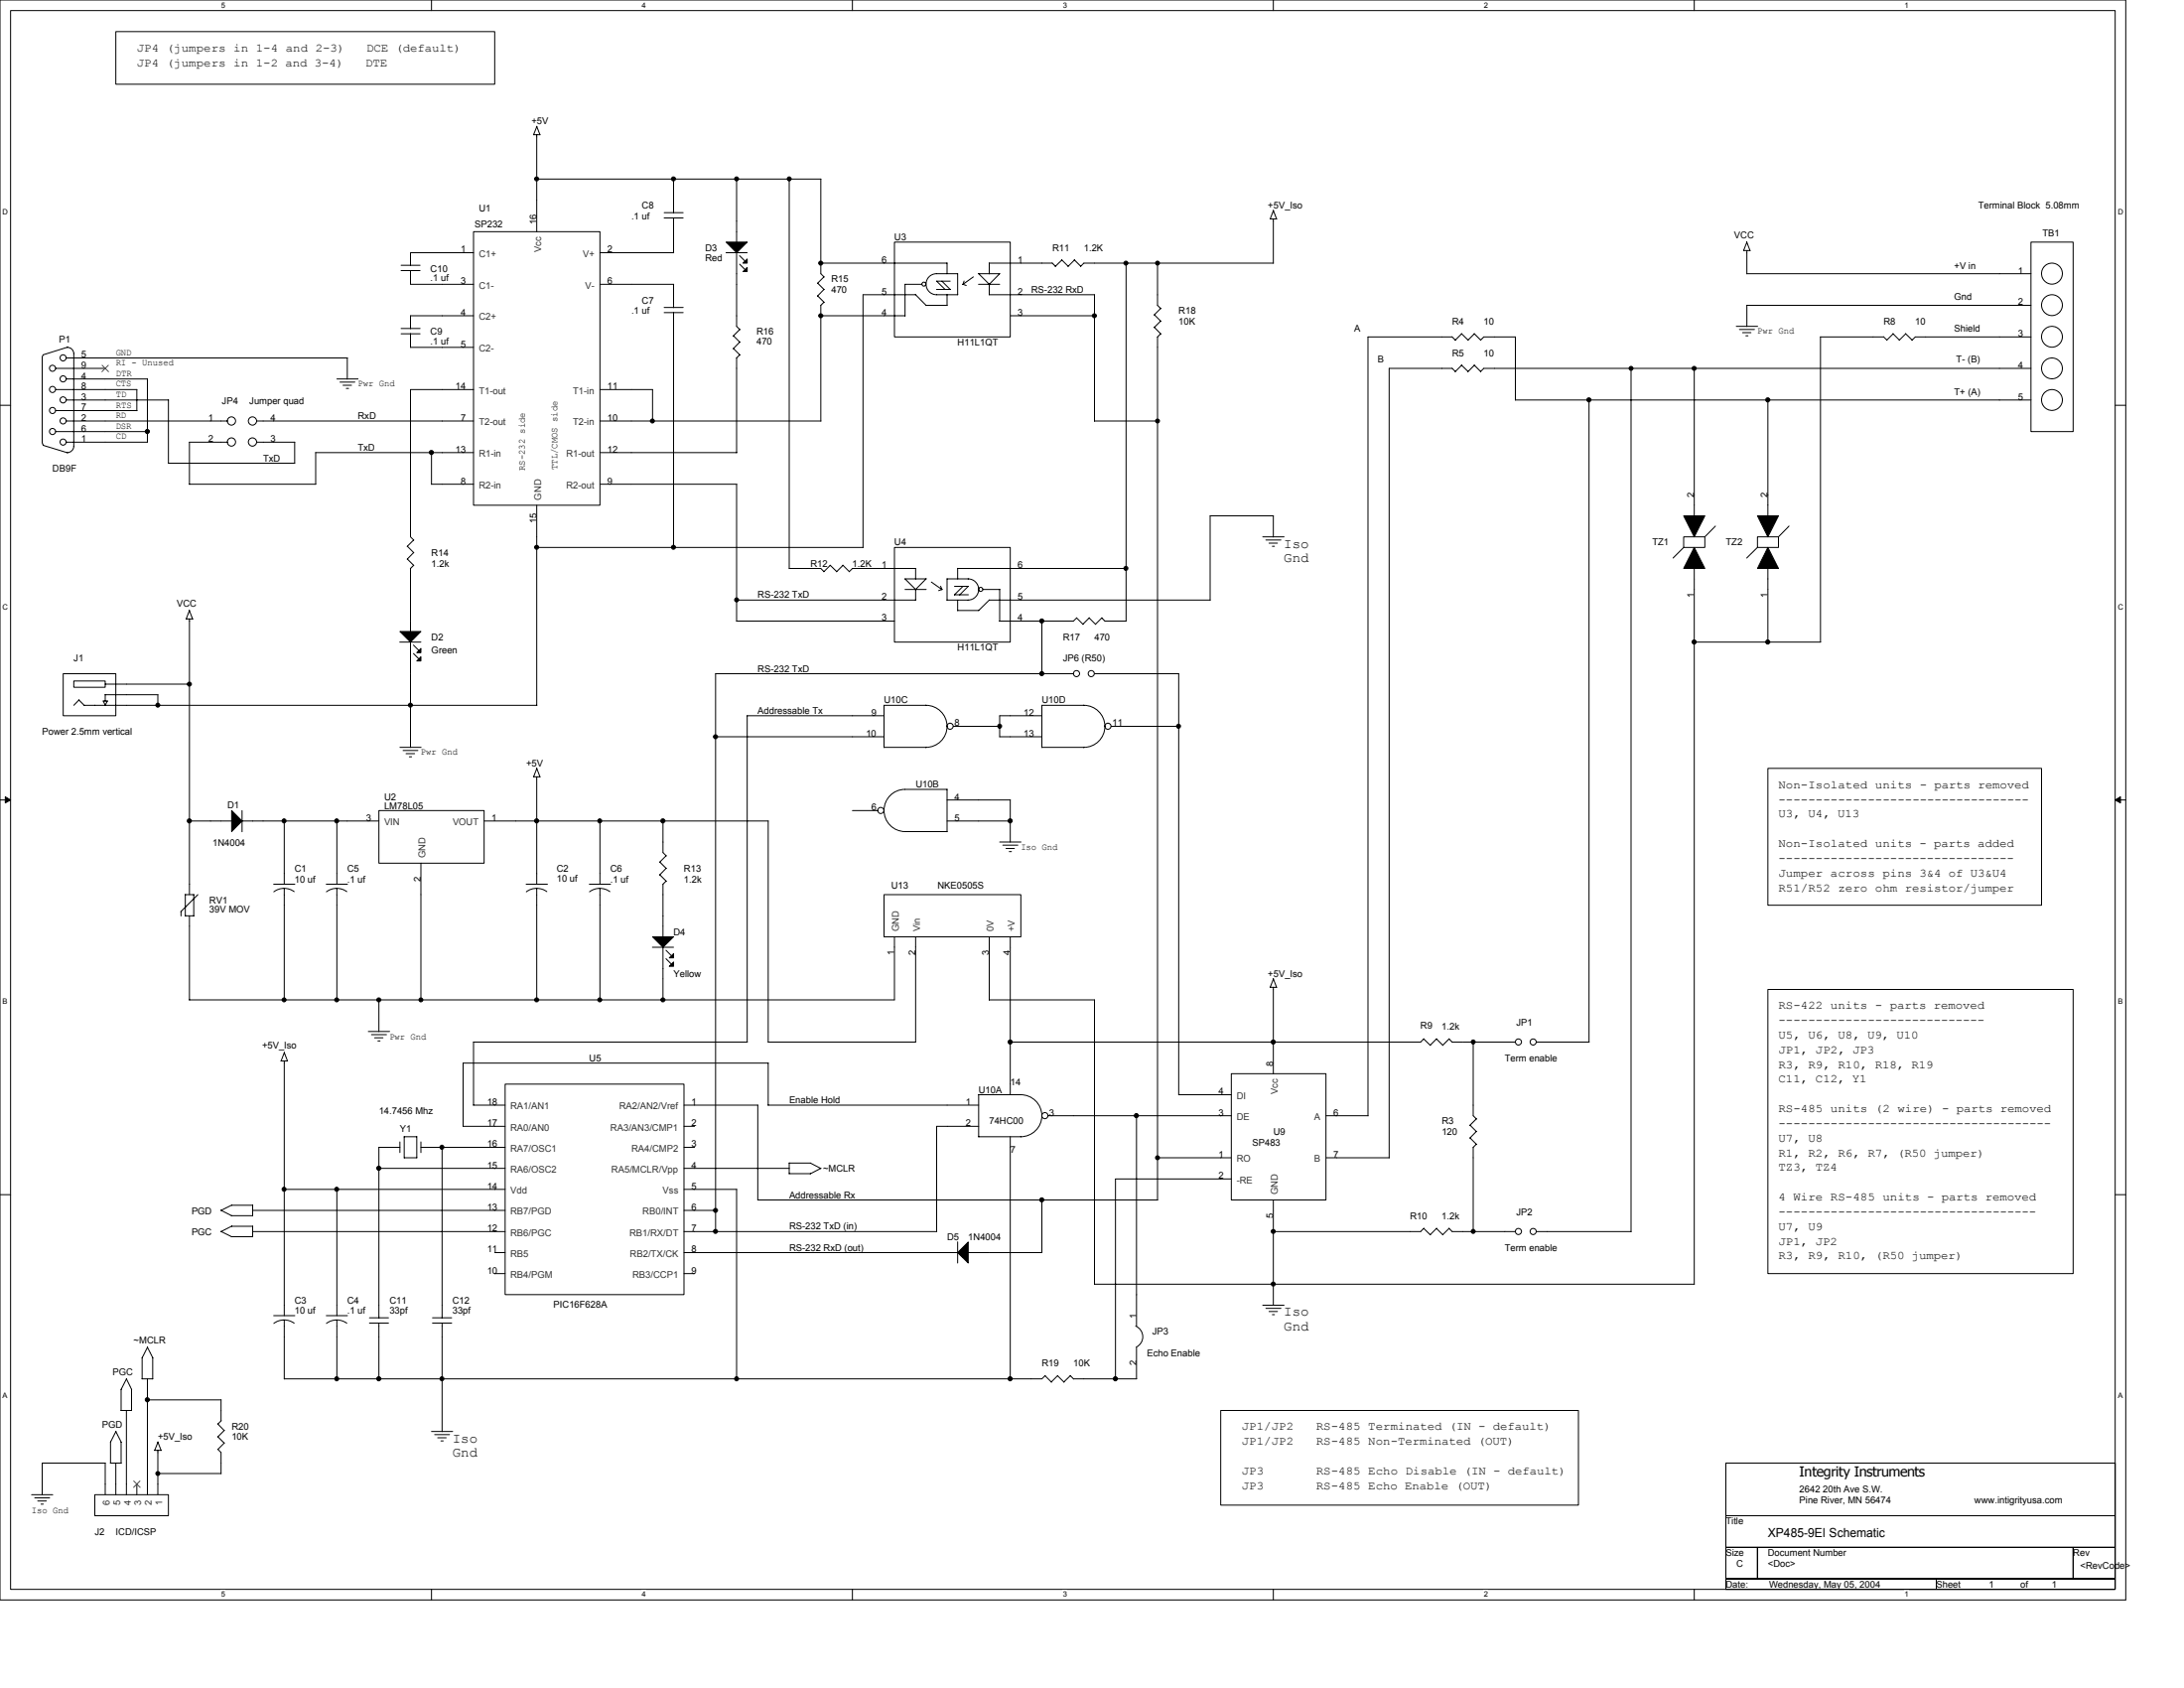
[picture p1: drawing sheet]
<svg xmlns="http://www.w3.org/2000/svg" width="279mm" height="216mm" viewBox="0 0 279 216" stroke-linecap="round" stroke-linejoin="round" font-family="sans-serif">
<path d="M0 0h271.9v204.6h-271.9zM1.4 1.4h269.2v201.9h-269.2z" fill="none" stroke="#000" stroke-width=".13"/>
<g fill="#fff">
<path d="M28.3 .1h.5v1.1h-.5z"/>
<path d="M28.3 203.4h.5v1.1h-.5z"/>
</g>
<path d="M55.2 0v1.4M55.2 203.3v1.3" fill="none" stroke="#000" stroke-width=".13"/>
<g fill="#fff">
<path d="M82.1 .1h.6v1.1h-.6z"/>
<path d="M82.1 203.4h.6v1.1h-.6z"/>
</g>
<path d="M109.1 0v1.4M109.1 203.3v1.3" fill="none" stroke="#000" stroke-width=".13"/>
<g fill="#fff">
<path d="M136 .1h.5v1.1h-.5z"/>
<path d="M136 203.4h.5v1.1h-.5z"/>
</g>
<path d="M162.9 0v1.4M162.9 203.3v1.3" fill="none" stroke="#000" stroke-width=".13"/>
<g fill="#fff">
<path d="M189.8 .1h.6v1.1h-.6z"/>
<path d="M189.8 203.4h.6v1.1h-.6z"/>
</g>
<path d="M216.7 0v1.4M216.7 203.3v1.3" fill="none" stroke="#000" stroke-width=".13"/>
<g fill="#fff">
<path d="M243.7 .1h.5v1.1h-.5z"/>
<path d="M243.7 203.4h.5v1.1h-.5z"/>
<path d="M.3 26.6h.7v1h-.7z"/>
<path d="M270.9 26.6h.7v1h-.7z"/>
<path d="M.3 77.1h.7v1h-.7z"/>
<path d="M270.9 77.1h.7v1h-.7z"/>
</g>
<path d="M0 51.8h1.4M270.6 51.8h1.3" fill="none" stroke="#000" stroke-width=".13"/>
<g fill="#fff">
<path d="M.3 127.6h.7v1h-.7z"/>
<path d="M270.9 127.6h.7v1h-.7z"/>
</g>
<path d="M0 102.3h1.4M270.6 102.3h1.3" fill="none" stroke="#000" stroke-width=".13"/>
<path d="M.7 101.9l.7 .4-.7 .4zM270.6 102.3l.7-.4v.8z" fill="#000" stroke="#000" stroke-width=".13"/>
<g fill="#fff">
<path d="M.3 178h.7v1.1h-.7z"/>
<path d="M270.9 178h.7v1.1h-.7z"/>
</g>
<g fill="none" stroke="#000" stroke-width=".13">
<path d="M14.8 4h48.5v6.8h-48.5zM68.2 17.2h.9M68.3 17.2l.4-1 .4 1.1M68.7 17.2v12.4M51.3 34.6h2.4M51.3 33.9h2.4M52.5 34.6v1.8h8.1M60.6 29.6h16.2v35h-16.2zM60.6 32.3h-8.1v1.7M68.7 22.9h36.3M76.8 32.3h9.4M76.8 36.4h9.4"/>
<path d="M85 40h2.4M85 39.3h2.4M85 27.9h2.4M85 27.2h2.4M86.2 22.9v4.3M86.2 27.9v4.4M86.2 36.4v2.9M86.2 40v30M92.9 32.3h2.7M94.2 22.9v8.1M94.2 32.3v9.4l.5 .5M94.6 32.7l.7 .7"/>
<path d="M94.6 33.8l.7 .7M101 22.9v49.8M104.6 36.2l.8 .8M104.6 37.8l.8 .9M105 22.9v12.1l.4 .4M105 39.1v14.8M105 33.7h16.2M105.4 35.4l-.8 .8M105.4 37l-.8 .9M105.4 38.7l-.4 .4M114.4 31h14.8v12.1h-14.8zM115.8 36.4h2.1"/>
<path d="M115.8 36.4v4M119.8 36h1.8M119.8 37h1.8M119.8 36l1.1 1M120.5 36l1.1 1M121.2 33.6v1.4M121.2 37.7v1.4M121.2 39.1h-2.8l-1.3-1.4h-6.7v32.3M122.5 35h-2.7a1.34 1.34 0 0 0-1.3 1.4 1.34 1.34 0 0 0 1.3 1.3M122.5 35v2.7h-2.7M123.3 35.9l-.1 .5 .4 .1M124.5 35.4l-1.3 1"/>
<path d="M125.2 35l1.4 1.3v1.4M125.2 35h2.7l-1.4 1.4M125.2 36.4h2.7M126.5 33.7h8.1M126.5 37.7h13.5M126.6 33.7v1.3M134.6 33.6l.4 .5M135.8 33.2l.9 .9M135.8 33.3l-.8 .8M138.3 34.1l-.9-.9-.8 .9M140 37.7v16.2M144.1 33.7v45.8"/>
<path d="M148.1 33.7v5.4l.4 .4-.8 .8M162.5 28h.8M162.9 26.9l.4 1.1M162.9 28v5.7M162.9 26.9l-.4 1.1M162.9 33.7h-24.2l-.5 .4M223.1 32h.8M223.5 30.9l.4 1.1M223.5 31l-.4 1.1M223.5 32v3h36.3M259.8 31h5.4v24.2h-5.4zM259.8 39.1h-36.3v2.7"/>
<path d="M5.5 57l3.1 .9M5.5 45.4l-.1 .4v10.8l.1 .3M7.1 47.1h6.4M7.1 49.8h10.4M7.1 52.5h10.4M7.1 55.2h11.8M8.5 48.5h10.4M8.5 53.8h20.6M8.5 56.6h10.4M8.5 51.2h13.1l-.1 8.1M8.5 45.8h35.9M8.6 44.4a.82 .82 0 0 1 .8 .8"/>
<path d="M8.6 44.4l-3.1 1M9.4 57.1a.84 .84 0 0 1-.8 .8M9.4 45.2v11.9M17.5 49.8v2.7M18.9 48.5v8.1M21.5 59.2h16.2M29.1 56.6h-4.9v5.4l16.2-.1M32.9 53.8h27.7M32.9 56.6h4.8M37.7 56.6v2.7M43.1 48.5h2.7M43.5 48.9h1.9"/>
<path d="M43.9 49.3h1.1M44.3 49.7h.3M44.4 45.8v2.7M51.3 42.7h2.4M51.3 42h2.4M52.5 42.7v1.7h8.1M55.2 57.9v4h5.4M60.6 49.8h-8.1v18.9l.4 .4M60.6 40.4h-8.1v1.6M60.6 57.9h-20.2v4M76.8 53.8h28.2M76.8 49.8h6.7"/>
<path d="M76.8 57.9h17.5M83.5 49.8v4.1M93.8 44.6l.9 .8M94.2 45.8v12.1M94.6 42.1l-.8 .9 .9 .8M94.6 43.8l-.8 .8M94.6 45.4l-.4 .4M105 40.4h10.8M129.2 40.4h10.8M140 53.8h8.1M147.7 40.3l.8 .8M148.1 43.1v110.4"/>
<path d="M148.5 41.1l-.8 .8 .8 .8-.4 .4M185.8 47.1l.4 .4M185.8 47.1h-8.1v101M186.2 43.5l-.4-.4h-10.8v99.6M187 42.7l.8 .8M187 42.7l-.8 .8M188.6 46.7l.8 .8M188.6 42.7l.8 .8M188.6 46.7l-.8 .8-.8-.8-.8 .8M188.6 42.7l-.8 .8M193.9 51.2h65.9M193.9 43.1v8.1"/>
<path d="M193.9 43.1h-4.1l-.4 .4M203.3 51.2v82.1M208.7 47.1v110.4M216.7 47.1v18.9M222.1 41.7h2.8M222.5 42.1h2M222.9 42.5h1.1M223.4 42.9h.2M226.2 51.2v14.8M241 43.1l.4 .4M241 43.1h-8.1v39M242.2 42.7l.8 .8"/>
<path d="M242.2 42.7l-.8 .8M243.8 42.7l.8 .8M243.8 42.7l-.8 .8M259.8 47.1h-70l-.4 .4M259.8 43.1h-14.8l-.4 .4M23.8 79.2h.9M24.2 79.2v35.2M24.6 79.2l-.4-1.1-.4 1.1M52.1 71.5l.8 .8M52.5 72.7v8.1M52.9 69.1l-.8 .8 .8 .8M52.9 70.7l-.8 .8"/>
<path d="M52.9 72.3l-.4 .4M68.7 64.6v25.6M68.7 70h41.7M76.8 61.9h17.5M94.2 79.4h20.2M94.2 61.9v17.6M94.2 76.8h23M101 72.7h4M105 72.7l.4 .4M107.8 72.3l.8 .8M107.8 72.3l-.8 .8-.8-.8-.8 .8M114.4 70h14.8v12.1h-14.8z"/>
<path d="M115.8 75.4h2.7M117.1 72.7v1.4M117.1 75.4v1.4M117.2 72.7h-8.1l-.5 .4M118.5 74h-2.7l1.4 1.4M118.5 74l-1.4 1.4M119.1 74.4l1.4 1M120.3 75l.2 .4-.4 .1M121.2 74v2.8M121.2 74h2.7M122.1 75h1.8M122.1 76.1h1.8"/>
<path d="M122.5 72.7v1.3M122.5 76.8v1.3M122.5 72.7h21.6M122.5 78.1h2.7M123.2 75l-1.1 1.1M123.8 74a1.35 1.35 0 0 1 1.4 1.4 1.35 1.35 0 0 1-1.4 1.4h-2.7M123.9 75l-1.1 1.1M125.8 75.4h2.1M126.6 76.8h28.2M126.6 76.7l-1.4 1.4M127.9 75.4v4.1M133.3 79.4v6.8"/>
<path d="M137.7 79l.9 .9M137.8 79l-.5 .4h-9.4M138.5 79.8l.9-.8 .8 .9M140.9 79l.5 .5M141 79l-.9 .8M141.4 79.4h2.7M161.5 68.7h2.8M161.9 69.1h2M162.3 69.5h1.1M162.8 69.9h.2M162.9 68.7v-2.7h-8.1v10.8M215.4 68.7h2.7v1.3h-2.7z"/>
<path d="M215.4 70l-1.4 1.4M216.7 72.7v91.6M219.5 67.3l-1.4 1.4M224.8 68.7h2.7v1.3h-2.7zM224.8 70l-1.3 1.4M226.2 72.7v9.4M228.9 67.3l-1.4 1.4M8.1 86.2h6.7v5.3h-6.7zM9.4 87.1h4.1v.8h-4.1zM10.1 89.5l.7 .7M10.1 89.5l-.7 .7M10.8 90.2h57.9"/>
<path d="M13.4 88.9h6.8M13.4 90.2l.4-.5h-.6l.3 .5M13.5 88.9v.8M13.5 87.5h10.8M20.2 88.9v1.3M51.1 82.1h2.7M51.2 95.6h2.7M51.6 96h1.9M51.9 96.4h1.1M52.4 96.8h.3M52.5 82.1v13.5M52.9 82.5l.7 .7"/>
<path d="M52.9 83.6l.7 .7M68.2 99.4h.9M68.3 99.4l.4-1.1 .4 1.1M68.7 99.4v13.7M91.5 94.2h21.6M113.1 90.2h5.3a2.7 2.7 0 0 1 2.8 2.7 2.69 2.69 0 0 1-2.8 2.7M113.1 90.2v5.4h5.4M113.1 91.5h-17.5v41.8M122 92.9h5.9M127.9 94.2h5.4M133.3 90.2h5.3a2.7 2.7 0 0 1 2.8 2.7 2.69 2.69 0 0 1-2.8 2.7M133.3 90.2v5.4h5.4"/>
<path d="M133.3 91.5h-5.4v2.8M137.3 86.2h-45.8v71.3M140 86.2h10.8M142.2 92.9h8.6M150.8 86.2v53.8M216.7 82.1h16.2M226.2 98.3h35v17.5h-35zM23.2 116.6v.6M23.7 117.1h1.1M23.7 114.4h1.1v2.8M23.7 114.4v2.7M24.2 117.1v10.8"/>
<path d="M24.2 105h5.5M25.3 114.4l-2.2 2.2M31 103.7v2.7M31 105h17.5M35 113.1h2.7M36.4 105v8.1M36.4 113.6v14.3M37.6 114a2.17 2.17 0 0 0-2.6 .1M41.7 113.1h2.7M43.1 105v8.1M43.1 113.6v14.3M44.4 114a2.17 2.17 0 0 0-2.6 .1"/>
<path d="M48.5 103.7h13.4v6.7h-13.4zM53.8 110.4v17.5M61.9 105h36.4M67.3 113.1h2.7M68.7 113.6v14.3M70 114a2.15 2.15 0 0 0-1.4-.4 2.14 2.14 0 0 0-1.3 .5M75.4 113.1h2.7M76.8 105v8.1M76.8 113.6v14.3M78 114a2.17 2.17 0 0 0-2.6 .1M84.4 110.3l.8 .8M84.4 111.9l.8 .8"/>
<path d="M84.8 105v4.1l.4 .4M84.8 113.1v6.7M85.2 109.5l-.8 .8M85.2 111.1l-.8 .8M85.2 112.7l-.4 .4M98.3 105v28.3M109.1 103.7h3.2M113.1 114.4h17.5v5.4h-17.5zM114.4 119.8v8.1h-90.2M115.8 101a2.7 2.7 0 0 0-2.7 2.7 2.7 2.7 0 0 0 2.7 2.7h5.4M115.8 101h5.4M117.1 119.8v13.5"/>
<path d="M121.2 102.3h8v5.4M121.2 105h8.1M121.2 101v5.4M126.6 119.8v8.1M127.9 107.7h2.7M128.3 108.1h1.9M128.7 108.5h1.1M129.1 108.9h.3M129.2 119.8v20.2M35.9 135.7h.9M36.4 135.7v32.6M36.4 134.6l.4 1.1"/>
<path d="M36.4 134.6l-.4 1.1M47.1 131.9h2.7M47.5 132.3h1.9M47.9 132.7h1.1M48.3 133.1h.3M48.5 127.9v4.1M59.2 136h39.1M59.2 136v8.1M60.6 133.3h35M60.6 133.3v8.1M64.6 138.7h22.9v26.9h-22.9zM83.5 121.2h2.7"/>
<path d="M84.8 121.2v6.7M85.2 121.5l.7 .7M85.2 122.6l.7 .7M98.3 133.3h18.9M98.3 136v5.4M126.6 127.9h13.4M140 127.9v36.4M157.5 137.3h12.1v16.2h-12.1zM162.5 126.3h.8M162.5 126.3l.4-1.1 .4 1.1M162.9 126.3v11M183.8 132.9l.8 .8"/>
<path d="M183.8 132.9l-.8 .8-.8-.8-.5 .4h-52.5M185.8 133.3h8.1M185.8 133.3l-.4-.4-.8 .8M188.5 133.3v9.4l.4 .4M196.6 133.3h6.7M226.2 126.6h39v36.3h-39zM0 152.8h1.4M28.3 157.5l1.3 .7h2.7M28.3 154.8l1.3 .7h2.7M29.6 156.8h2.7M29.6 154.2h2.7M29.7 156.8l-1.4 .7"/>
<path d="M29.7 154.1l-1.4 .7M32.3 157.5h32.3M32.3 154.8h32.3M32.3 154.2v1.3M32.3 156.8v1.4M36.4 152.1h28.2M43.1 152.1v16.2M48.5 146.7h2.7M48.5 146.7v21.9M48.5 149.4h16.1M51.2 146v1.4M51.7 145.4h1.6v2.7"/>
<path d="M51.7 145.4v2.7M51.7 148.1h1.6M53.8 146v1.4M53.8 146.7h10.8M56.6 146.7v21.9M59.2 144.1h5.4M60.6 141.4h4M87.5 146.7h1.4M87.5 141.4h9.5M87.5 144.1h1.4M87.5 157.5h32.3M87.5 149.4h13.5"/>
<path d="M87.5 152.1h6.8M87.5 154.8h4.1M94.2 152.1v24.3M96.9 153.5h51.2M96.9 141.4v12.1M98.3 141.4h26.9M100.9 150.1h2.8M103.7 148.8l1.3 .7M103.7 148.8h-2.7v1.3M105 149.4l-1.3 .7M122.5 158.8v2.7M125.2 145.4h5.4"/>
<path d="M125.2 144.1h-5.4v13.4M129.2 145.4v31M130.6 145.4a2.71 2.71 0 0 0 2.7-2.7 2.71 2.71 0 0 0-2.7-2.7h-5.4v5.4M133.3 153.5v6.7M134.1 142.7h23.4M145.4 142.7v26.9M148.1 148.1h9.4M150.8 140h6.7M157.5 150.8h-14.8v25.6M162.9 153.5v13.5M169.6 148.1h8.1M169.6 142.7h5.4"/>
<path d="M182.1 157.1l.9 .8M182.2 157.1l-.5 .4h-18.8M183.8 157.1l.8 .8M183.8 157.1l-.8 .8M185.4 157.1l.4 .4M185.4 157.1l-.8 .8M185.8 157.5h8.1M188.1 145.5l.8 .9M188.5 146.7v10.8M188.9 143.1l-.9 .8 .9 .8M188.9 144.7l-.9 .9M188.9 146.3l-.5 .5"/>
<path d="M196.6 157.5h12.1M270.6 152.8h1.3M16.2 176.4l.6 1.3M16.2 176.3l-.7 1.4v2.7M16.8 177.7v2.7M18.2 173.7v2.7M18.9 176.4v14.8M18.9 179h9.4v2.7M18.9 172.3l.7 1.4M18.9 172.3l-.7 1.4M19.5 173.7v2.7h-1.3M35 168.3h2.7"/>
<path d="M36.4 168.8v7.6h96.9l.4-.5M37.6 169.2a2.17 2.17 0 0 0-2.6 .1M41.7 168.3h2.7M43.1 168.8v7.6M44.4 169.2a2.17 2.17 0 0 0-2.6 .1M47.3 169.2h2.4M47.3 168.6h2.4M48.5 169.2v7.2M55.3 169.2h2.5M55.3 168.6h2.5M56.6 169.2v13.9M63.3 160.2h1.3"/>
<path d="M63.3 162.9h1.3M87.5 160.2h35M87.5 162.9h1.4M123.8 160.2h9.5M133.7 176l.8 .8M135.3 176l.8 .8M135.3 175.9l-.8 .9M136.9 176l.5 .4M136.9 175.9l-.8 .9M137.3 176.4h8.1M140 164.3h76.8M145.3 169.6a1.48 1.48 0 0 1 .9 1.3 1.48 1.48 0 0 1-.8 1.4v4.1"/>
<path d="M161.5 166.9h2.8M161.9 167.3h2M162.3 167.7h1.1M162.8 168.1h.2M4 191.2h2.8M4.4 191.6h1.9M4.8 192h1.1M5.2 192.4h.3M12.1 191.2h9.4v2.7h-9.4zM13.5 187.1v4.1M13.5 187.1h-8.1v4.1M14.8 187.1v4.1"/>
<path d="M14.8 183.1l.7 1.4M14.8 183.1l-.7 1.3v2.7h1.4M15.5 180.4h1.3M15.5 184.4v2.8M16.2 180.4v10.8M17.5 189.8v1.4M20.2 185.5v5.7M20.2 188.5h8.1M20.2 184.4l-.4 1.1h.8l-.4-1.1M27.9 185.4l.4 .4v2.7M27.9 183.7l.8 .9M27.9 182.1l.8 .9"/>
<path d="M28.3 181.7l-.4 .4M28.7 184.6l-.8 .8M28.7 182.9l-.8 .9M55.2 183.1h2.7M55.6 183.5h1.9M56 183.9h1.1M56.4 184.3h.3M156.2 180.4h45.7v12.1h-45.7zM220.8 187.1h49.8v6.8h-49.8zM220.8 193.9h49.8v4h-49.8zM220.8 197.9h4v4h-4zM224.8 197.9h40.4v4h-40.4z"/>
<path d="M265.2 197.9h5.4v4h-5.4zM220.8 201.9h26.9v1.4h-26.9zM247.7 201.9h22.9v1.4h-22.9z"/>
<circle cx="118.2" cy="36.3" r=".25"/>
<circle cx="262.5" cy="35" r="1.34"/>
<circle cx="262.5" cy="39" r="1.33"/>
<circle cx="6.7" cy="47.1" r=".39"/>
<circle cx="6.7" cy="52.5" r=".39"/>
<circle cx="6.7" cy="55.2" r=".39"/>
<circle cx="6.7" cy="49.8" r=".39"/>
<circle cx="8.1" cy="45.8" r=".39"/>
<circle cx="8.1" cy="51.1" r=".39"/>
<circle cx="8.1" cy="53.8" r=".39"/>
<circle cx="8.1" cy="48.5" r=".39"/>
<circle cx="8.1" cy="56.5" r=".39"/>
<circle cx="29.6" cy="53.8" r=".53"/>
<circle cx="29.6" cy="56.5" r=".53"/>
<circle cx="32.3" cy="56.5" r=".53"/>
<circle cx="32.3" cy="53.8" r=".53"/>
<circle cx="262.5" cy="47.1" r="1.33"/>
<circle cx="262.5" cy="43.1" r="1.33"/>
<circle cx="262.5" cy="51.2" r="1.33"/>
<circle cx="125.5" cy="75.4" r=".27"/>
<circle cx="121.5" cy="92.9" r=".39"/>
<circle cx="137.7" cy="86.2" r=".39"/>
<circle cx="139.6" cy="86.2" r=".39"/>
<circle cx="141.7" cy="92.9" r=".39"/>
<circle cx="112.7" cy="103.7" r=".39"/>
<circle cx="194.3" cy="133.3" r=".39"/>
<circle cx="196.1" cy="133.3" r=".39"/>
<circle cx="133.7" cy="142.7" r=".39"/>
<circle cx="194.3" cy="157.5" r=".39"/>
<circle cx="196.1" cy="157.5" r=".39"/>
</g>
<g fill="#000" stroke="#000" stroke-width=".13">
<path d="M92.9 31h2.7l-1.4 1.3z" fill-rule="evenodd"/>
<path d="M95.6 33.1v.6h-.5z" fill-rule="evenodd"/>
<path d="M95.1 34.7l.5-.5v.5z" fill-rule="evenodd"/>
<path d="M216.7 70l1.4 2.7h-2.7z" fill-rule="evenodd"/>
<path d="M215.4 66h2.7l-1.4 2.7z" fill-rule="evenodd"/>
<path d="M226.2 70l1.3 2.7h-2.7z" fill-rule="evenodd"/>
<path d="M224.8 66h2.7l-1.3 2.7z" fill-rule="evenodd"/>
<path d="M51.2 80.8h2.6l-1.3 1.3z" fill-rule="evenodd"/>
<path d="M53.8 82.9v.6h-.5z" fill-rule="evenodd"/>
<path d="M53.3 84.5l.5-.5v.5z" fill-rule="evenodd"/>
<path d="M29.6 103.7l1.4 1.3-1.4 1.4z" fill-rule="evenodd"/>
<path d="M83.5 119.8h2.7l-1.4 1.4z" fill-rule="evenodd"/>
<path d="M85.6 122.5l.6-.5v.5z" fill-rule="evenodd"/>
<path d="M85.6 123.6l.6-.6v.6z" fill-rule="evenodd"/>
<path d="M123.9 158.9v2.6l-1.4-1.3z" fill-rule="evenodd"/>
<circle cx="68.7" cy="22.9" r=".26"/>
<circle cx="86.2" cy="22.9" r=".26"/>
<circle cx="94.2" cy="22.9" r=".25"/>
<circle cx="101" cy="22.9" r=".25"/>
<circle cx="105" cy="33.7" r=".26"/>
<circle cx="144" cy="33.7" r=".25"/>
<circle cx="148.1" cy="33.7" r=".25"/>
<circle cx="18.8" cy="55.2" r=".27"/>
<circle cx="55.2" cy="57.9" r=".27"/>
<circle cx="83.5" cy="53.8" r=".25"/>
<circle cx="105" cy="40.4" r=".26"/>
<circle cx="140" cy="40.4" r=".26"/>
<circle cx="148.1" cy="53.8" r=".25"/>
<circle cx="203.3" cy="51.1" r=".27"/>
<circle cx="208.7" cy="47.1" r=".25"/>
<circle cx="216.7" cy="47.1" r=".26"/>
<circle cx="226.2" cy="51.1" r=".27"/>
<circle cx="68.7" cy="70" r=".26"/>
<circle cx="86.2" cy="70" r=".26"/>
<circle cx="94.2" cy="76.7" r=".25"/>
<circle cx="133.3" cy="79.4" r=".27"/>
<circle cx="144" cy="72.7" r=".26"/>
<circle cx="20.2" cy="90.2" r=".25"/>
<circle cx="24.2" cy="87.5" r=".26"/>
<circle cx="52.5" cy="90.2" r=".26"/>
<circle cx="91.5" cy="94.2" r=".26"/>
<circle cx="127.9" cy="92.9" r=".26"/>
<circle cx="133.3" cy="86.2" r=".27"/>
<circle cx="150.8" cy="92.9" r=".26"/>
<circle cx="216.7" cy="82.1" r=".27"/>
<circle cx="226.2" cy="82.1" r=".27"/>
<circle cx="24.2" cy="105" r=".27"/>
<circle cx="36.3" cy="105" r=".26"/>
<circle cx="43.1" cy="105" r=".26"/>
<circle cx="68.7" cy="105" r=".27"/>
<circle cx="76.7" cy="105" r=".26"/>
<circle cx="84.8" cy="105" r=".27"/>
<circle cx="129.2" cy="105" r=".27"/>
<circle cx="36.3" cy="127.9" r=".25"/>
<circle cx="43.1" cy="127.9" r=".25"/>
<circle cx="48.5" cy="127.9" r=".26"/>
<circle cx="53.8" cy="127.9" r=".25"/>
<circle cx="68.7" cy="127.9" r=".26"/>
<circle cx="76.7" cy="127.9" r=".25"/>
<circle cx="84.8" cy="127.9" r=".26"/>
<circle cx="129.2" cy="133.3" r=".27"/>
<circle cx="162.9" cy="133.3" r=".27"/>
<circle cx="188.5" cy="133.3" r=".26"/>
<circle cx="36.3" cy="152.1" r=".26"/>
<circle cx="43.1" cy="152.1" r=".26"/>
<circle cx="48.5" cy="149.4" r=".27"/>
<circle cx="56.5" cy="146.7" r=".26"/>
<circle cx="91.5" cy="154.8" r=".26"/>
<circle cx="91.5" cy="157.5" r=".26"/>
<circle cx="133.3" cy="153.5" r=".27"/>
<circle cx="145.4" cy="142.7" r=".27"/>
<circle cx="148.1" cy="148.1" r=".25"/>
<circle cx="162.9" cy="157.5" r=".26"/>
<circle cx="188.5" cy="157.5" r=".25"/>
<circle cx="18.8" cy="179" r=".27"/>
<circle cx="43.1" cy="176.3" r=".26"/>
<circle cx="48.5" cy="176.3" r=".27"/>
<circle cx="56.5" cy="176.3" r=".26"/>
<circle cx="94.2" cy="176.3" r=".26"/>
<circle cx="129.2" cy="176.3" r=".27"/>
<circle cx="142.7" cy="176.3" r=".27"/>
<circle cx="162.9" cy="164.2" r=".26"/>
<circle cx="20.2" cy="188.5" r=".25"/>
</g>
<path d="M13.1 46.7l.8 .8M13.9 46.7l-.9 .8M17.1 189.4l.8 .8M17.9 189.4l-.8 .8" fill="none" stroke="#4c4c4c" stroke-width=".13"/>
<g font-size="1.8">
<text x="164.3" y="70">Iso</text>
<text x="164.3" y="71.9">Gnd</text>
<text x="164.3" y="168.3">Iso</text>
<text x="164.3" y="170.2">Gnd</text>
<text x="57.9" y="184.5">Iso</text>
<text x="57.9" y="186.4">Gnd</text>
<text x="230.2" y="188.9">Integrity Instruments</text>
</g>
<text font-size="1.6" x="226.2" y="196.6">XP485-9EI Schematic</text>
<g font-size="1.5">
<text x="17.5" y="6.6">JP4 (jumpers in 1-4 and 2-3)</text>
<text x="17.5" y="8.5">JP4 (jumpers in 1-2 and 3-4)</text>
<text x="46.8" y="8.5">DTE</text>
<text x="46.9" y="6.6">DCE (default)</text>
<text x="227.5" y="100.8">Non-Isolated units - parts removed</text>
<text x="227.5" y="102.7">----------------------------------</text>
<text x="227.5" y="104.6">U3, U4, U13</text>
<text x="227.5" y="108.4">Non-Isolated units - parts added</text>
<text x="227.5" y="110.2">--------------------------------</text>
<text x="227.5" y="112.1">Jumper across pins 3&amp;4 of U3&amp;U4</text>
<text x="227.5" y="114">R51/R52 zero ohm resistor/jumper</text>
<text x="227.5" y="129.1">RS-422 units - parts removed</text>
<text x="227.5" y="131">----------------------------</text>
<text x="227.5" y="132.8">U5, U6, U8, U9, U10</text>
<text x="227.5" y="134.7">JP1, JP2, JP3</text>
<text x="227.5" y="136.6">R3, R9, R10, R18, R19</text>
<text x="227.5" y="138.5">C11, C12, Y1</text>
<text x="227.5" y="142.3">RS-485 units (2 wire) - parts removed</text>
<text x="227.5" y="144.1">-------------------------------------</text>
<text x="227.5" y="146">U7, U8</text>
<text x="227.5" y="147.9">R1, R2, R6, R7, (R50 jumper)</text>
<text x="227.5" y="149.8">TZ3, TZ4</text>
<text x="227.5" y="153.6">4 Wire RS-485 units - parts removed</text>
<text x="227.5" y="155.4">-----------------------------------</text>
<text x="227.5" y="157.3">U7, U9</text>
<text x="227.5" y="159.2">JP1, JP2</text>
<text x="227.5" y="161.1">R3, R9, R10, (R50 jumper)</text>
<text x="158.9" y="182.9">JP1/JP2</text>
<text x="158.9" y="184.8">JP1/JP2</text>
<text x="168.4" y="182.9">RS-485 Terminated (IN - default)</text>
<text x="168.4" y="184.8">RS-485 Non-Terminated (OUT)</text>
<text x="158.9" y="188.6">JP3</text>
<text x="158.9" y="190.5">JP3</text>
<text x="168.4" y="188.6">RS-485 Echo Disable (IN - default)</text>
<text x="168.4" y="190.5">RS-485 Echo Enable (OUT)</text>
</g>
<g font-size="1.2">
<text x="68" y="15.9">+5V</text>
<text x="60.7" y="29.1">SP232</text>
<text x="61.3" y="27.1">U1</text>
<text x="68.6" y="28.7" transform="rotate(-90 68.6 28.7)">16</text>
<text x="80.8" y="28">.1 uf</text>
<text x="82.1" y="26.7">C8</text>
<text x="162.2" y="26.7">+5V_Iso</text>
<text x="253.1" y="26.7">Terminal Block 5.08mm</text>
<text x="55.1" y="34.8">C10</text>
<text x="55.1" y="36">.1 uf</text>
<text x="58.9" y="32.3">1</text>
<text x="77.7" y="32.3">2</text>
<text x="90.2" y="32.1">D3</text>
<text x="90.2" y="33.4">Red</text>
<text x="112.8" y="33.6">6</text>
<text x="114.4" y="30.7">U3</text>
<text x="130.2" y="33.6">1</text>
<text x="134.6" y="32.1">R11</text>
<text x="138.7" y="32.1">1.2K</text>
<text x="221.9" y="30.5">VCC</text>
<text x="250" y="34.4">+V in</text>
<text x="258.2" y="35">1</text>
<text x="261.3" y="30.2">TB1</text>
<text x="58.9" y="36.3">3</text>
<text x="58.9" y="40.4">4</text>
<text x="77.7" y="36.3">6</text>
<text x="80.8" y="40.2">.1 uf</text>
<text x="82.1" y="38.8">C7</text>
<text x="106.4" y="36.1">R15</text>
<text x="106.4" y="37.5">470</text>
<text x="112.8" y="37.7">5</text>
<text x="112.8" y="40.4">4</text>
<text x="130.2" y="37.7">2</text>
<text x="130.2" y="40.4">3</text>
<text x="131.9" y="37.5">RS-232 RxD</text>
<text x="150.8" y="40.2">R18</text>
<text x="150.8" y="41.5">10K</text>
<text x="185.8" y="41.5">R4</text>
<text x="189.8" y="41.5">10</text>
<text x="241" y="41.5">R8</text>
<text x="245" y="41.5">10</text>
<text x="250" y="38.4">Gnd</text>
<text x="258.2" y="39">2</text>
<text x="7.6" y="43.8">P1</text>
<text x="10.4" y="45.8">5</text>
<text x="10.4" y="47.1">9</text>
<text x="14.8" y="45.4">GND</text>
<text x="14.8" y="46.8">RI - Unused</text>
<text x="55.1" y="42.8">C9</text>
<text x="55.1" y="44">.1 uf</text>
<text x="58.9" y="44.4">5</text>
<text x="96.8" y="42.8">R16</text>
<text x="96.8" y="44">470</text>
<text x="122.5" y="44.2">H11L1QT</text>
<text x="173.3" y="42.4">A</text>
<text x="176.2" y="46.3">B</text>
<text x="185.8" y="45.5">R5</text>
<text x="189.8" y="45.5">10</text>
<text x="224.8" y="42.7">Pwr Gnd</text>
<text x="250" y="42.4">Shield</text>
<text x="250.3" y="46.3">T- (B)</text>
<text x="258.2" y="43.1">3</text>
<text x="258.2" y="47.1">4</text>
<text x="10.4" y="48.5">4</text>
<text x="10.4" y="49.8">8</text>
<text x="10.4" y="51.1">3</text>
<text x="10.4" y="52.5">7</text>
<text x="10.4" y="53.8">2</text>
<text x="14.8" y="49.4">CTS</text>
<text x="14.8" y="53.5">RD</text>
<text x="14.8" y="48.1">DTR</text>
<text x="14.8" y="52.1">RTS</text>
<text x="14.8" y="50.8">TD</text>
<text x="26.6" y="53.8">1</text>
<text x="28.4" y="51.7">JP4</text>
<text x="31.9" y="51.7">Jumper quad</text>
<text x="34.6" y="53.8">4</text>
<text x="45.8" y="49.4">Pwr Gnd</text>
<text x="45.8" y="53.6">RxD</text>
<text x="58.3" y="49.8">14</text>
<text x="58.9" y="53.8">7</text>
<text x="77.7" y="49.8">11</text>
<text x="77.7" y="53.8">10</text>
<text x="250" y="50.5">T+ (A)</text>
<text x="258.2" y="51.1">5</text>
<text x="10.4" y="55.2">6</text>
<text x="10.4" y="56.5">1</text>
<text x="14.8" y="54.8">DSR</text>
<text x="14.8" y="56.2">CD</text>
<text x="26.6" y="56.5">2</text>
<text x="33.7" y="59">TxD</text>
<text x="34.6" y="56.5">3</text>
<text x="45.8" y="57.7">TxD</text>
<text x="58.3" y="57.9">13</text>
<text x="77.7" y="57.9">12</text>
<text x="6.7" y="60.3">DB9F</text>
<text x="58.9" y="61.9">8</text>
<text x="67.1" y="60.2" transform="rotate(-90 67.1 60.2)">RS-232 side</text>
<text x="71.3" y="60" transform="rotate(-90 71.3 60)">TTL/CMOS side</text>
<text x="77.7" y="61.9">9</text>
<text x="216.7" y="63.7" transform="rotate(-90 216.7 63.7)">2</text>
<text x="226.1" y="63.7" transform="rotate(-90 226.1 63.7)">2</text>
<text x="55.2" y="71.1">R14</text>
<text x="68.6" y="67" transform="rotate(-90 68.6 67)">15</text>
<text x="114.4" y="69.8">U4</text>
<text x="211.4" y="69.8">TZ1</text>
<text x="220.8" y="69.8">TZ2</text>
<text x="22.6" y="77.6">VCC</text>
<text x="55.2" y="72.5">1.2k</text>
<text x="96.9" y="76.5">RS-232 TxD</text>
<text x="103.7" y="72.5">R12</text>
<text x="109.1" y="72.5">1.2K</text>
<text x="112.8" y="72.7">1</text>
<text x="112.8" y="76.7">2</text>
<text x="130.2" y="72.7">6</text>
<text x="130.2" y="76.7">5</text>
<text x="216.7" y="76.4" transform="rotate(-90 216.7 76.4)">1</text>
<text x="226.1" y="76.4" transform="rotate(-90 226.1 76.4)">1</text>
<text x="55.2" y="81.9">D2</text>
<text x="55.2" y="83.5">Green</text>
<text x="112.8" y="79.4">3</text>
<text x="122.5" y="83.2">H11L1QT</text>
<text x="130.2" y="79.4">4</text>
<text x="136" y="81.9">R17</text>
<text x="140" y="81.9">470</text>
<text x="9.4" y="84.6">J1</text>
<text x="96.9" y="85.9">RS-232 TxD</text>
<text x="113.1" y="90">U10C</text>
<text x="133.3" y="90">U10D</text>
<text x="136" y="84.6">JP6 (R50)</text>
<text x="5.4" y="94">Power 2.5mm vertical</text>
<text x="96.9" y="91.3">Addressable Tx</text>
<text x="110.8" y="94.2">10</text>
<text x="111.5" y="91.5">9</text>
<text x="122.1" y="92.9">8</text>
<text x="131" y="91.5">12</text>
<text x="131" y="94.2">13</text>
<text x="142.3" y="92.9">11</text>
<text x="53.8" y="96.6">Pwr Gnd</text>
<text x="67.3" y="98">+5V</text>
<text x="117.1" y="100.7">U10B</text>
<text x="29.1" y="103.4">D1</text>
<text x="46.8" y="105">3</text>
<text x="49.1" y="102.3">U2</text>
<text x="49.1" y="103.5">LM78L05</text>
<text x="62.9" y="105">1</text>
<text x="111.5" y="103.7">6</text>
<text x="122.1" y="102.3">4</text>
<text x="122.1" y="105">5</text>
<text x="27.2" y="108.1">1N4004</text>
<text x="37.7" y="111.5">C1</text>
<text x="37.7" y="112.8">10 uf</text>
<text x="44.4" y="111.5">C5</text>
<text x="44.4" y="112.8">.1 uf</text>
<text x="53.8" y="112.8" transform="rotate(-90 53.8 112.8)">2</text>
<text x="71.2" y="111.5">C2</text>
<text x="71.2" y="112.7">10 uf</text>
<text x="78.1" y="111.5">C6</text>
<text x="78.1" y="112.8">.1 uf</text>
<text x="87.5" y="111.5">R13</text>
<text x="87.5" y="112.8">1.2k</text>
<text x="114" y="113.6">U13</text>
<text x="120" y="113.6">NKE0505S</text>
<text x="130.6" y="108.7">Iso Gnd</text>
<text x="26.8" y="115.5">RV1</text>
<text x="26.8" y="116.8">39V MOV</text>
<text x="86.2" y="119.6">D4</text>
<text x="86.2" y="125">Yellow</text>
<text x="114.4" y="122.2" transform="rotate(-90 114.4 122.2)">1</text>
<text x="117.1" y="122.2" transform="rotate(-90 117.1 122.2)">2</text>
<text x="126.5" y="122.2" transform="rotate(-90 126.5 122.2)">3</text>
<text x="129.2" y="122.2" transform="rotate(-90 129.2 122.2)">4</text>
<text x="162.2" y="125">+5V_Iso</text>
<text x="181.7" y="131.6">R9</text>
<text x="184.4" y="131.7">1.2k</text>
<text x="194" y="131.1">JP1</text>
<text x="33.5" y="134.1">+5V_Iso</text>
<text x="49.8" y="132.9">Pwr Gnd</text>
<text x="75.4" y="135.7">U5</text>
<text x="162.9" y="136.4" transform="rotate(-90 162.9 136.4)">8</text>
<text x="192.5" y="135.7">Term enable</text>
<text x="48.5" y="142.5">14.7456 Mhz</text>
<text x="62.3" y="141.3">18</text>
<text x="88.5" y="141.3">1</text>
<text x="101" y="141.1">Enable Hold</text>
<text x="123.6" y="141.3">1</text>
<text x="125.2" y="139.8">U10A</text>
<text x="126.6" y="143.8">74HC00</text>
<text x="129.3" y="138.8">14</text>
<text x="134.2" y="142.7">3</text>
<text x="155.9" y="140">4</text>
<text x="155.9" y="142.7">3</text>
<text x="170.6" y="142.7">6</text>
<text x="184.4" y="143.8">R3</text>
<text x="51.2" y="144.8">Y1</text>
<text x="62.3" y="149.4">15</text>
<text x="62.3" y="146.7">16</text>
<text x="62.3" y="144">17</text>
<text x="88.5" y="144">2</text>
<text x="88.5" y="146.7">3</text>
<text x="88.5" y="149.4">4</text>
<text x="105.3" y="149.9">~MCLR</text>
<text x="123.6" y="144">2</text>
<text x="129.3" y="147.4">7</text>
<text x="155.9" y="148.1">1</text>
<text x="160.2" y="146.5">SP483</text>
<text x="162.9" y="145.2">U9</text>
<text x="170.6" y="148.1">7</text>
<text x="184.4" y="145.2">120</text>
<text x="24.5" y="155.3">PGD</text>
<text x="62.3" y="154.8">13</text>
<text x="62.3" y="152.1">14</text>
<text x="88.5" y="152.1">5</text>
<text x="88.5" y="154.8">6</text>
<text x="101" y="153.2">Addressable Rx</text>
<text x="155.9" y="150.8">2</text>
<text x="162.9" y="155.8" transform="rotate(-90 162.9 155.8)">5</text>
<text x="180.4" y="155.9">R10</text>
<text x="184.4" y="155.9">1.2k</text>
<text x="194" y="155.4">JP2</text>
<text x="24.5" y="157.9">PGC</text>
<text x="62.3" y="160.2">11</text>
<text x="62.3" y="157.5">12</text>
<text x="88.5" y="157.5">7</text>
<text x="88.5" y="160.2">8</text>
<text x="101" y="160">RS-232 RxD (out)</text>
<text x="101" y="157.3">RS-232 TxD (in)</text>
<text x="121.2" y="158.6">D5</text>
<text x="123.9" y="158.6">1N4004</text>
<text x="192.5" y="160">Term enable</text>
<text x="37.7" y="166.7">C3</text>
<text x="44.4" y="166.7">C4</text>
<text x="49.8" y="166.7">C11</text>
<text x="57.9" y="166.7">C12</text>
<text x="62.3" y="162.9">10</text>
<text x="70.8" y="167.2">PIC16F628A</text>
<text x="88.5" y="162.9">9</text>
<text x="17.1" y="171.8">~MCLR</text>
<text x="37.7" y="168">10 uf</text>
<text x="44.4" y="168">.1 uf</text>
<text x="49.8" y="168">33pf</text>
<text x="57.9" y="168">33pf</text>
<text x="145.4" y="168.7" transform="rotate(-90 145.4 168.7)">1</text>
<text x="146.7" y="173.4">Echo Enable</text>
<text x="147.4" y="170.7">JP3</text>
<text x="14.4" y="175.9">PGC</text>
<text x="133.3" y="174.8">R19</text>
<text x="137.3" y="174.8">10K</text>
<text x="145.4" y="174.7" transform="rotate(-90 145.4 174.7)">2</text>
<text x="13.1" y="182.6">PGD</text>
<text x="20.2" y="184.2">+5V_Iso</text>
<text x="29.6" y="182.8">R20</text>
<text x="29.6" y="184.2">10K</text>
<text x="230.2" y="190.9">2642 20th Ave S.W.</text>
<text x="4" y="193.5">Iso Gnd</text>
<text x="12.1" y="196.3">J2</text>
<text x="14.8" y="196.3">ICD/ICSP</text>
<text x="220.8" y="195">Title</text>
<text x="230.2" y="192.3">Pine River, MN 56474</text>
<text x="252.6" y="192.3">www.intigrityusa.com</text>
<text x="220.8" y="199">Size</text>
<text x="220.8" y="203">Date:</text>
<text x="222.1" y="200.3">C</text>
<text x="226.2" y="199">Document Number</text>
<text x="226.2" y="200.3">&lt;Doc&gt;</text>
<text x="226.3" y="203">Wednesday, May 05, 2004</text>
<text x="247.7" y="203">Sheet</text>
<text x="254.4" y="203">1</text>
<text x="258.5" y="203">of</text>
<text x="262.5" y="203">1</text>
<text x="265.2" y="199">Rev</text>
<text x="266.1" y="200.6">&lt;RevCode&gt;</text>
</g>
<g font-size="1.2" fill="#333">
<text x="61.3" y="32.9">C1+</text>
<text x="69.2" y="32.3" transform="rotate(-90 69.2 32.3)">Vcc</text>
<text x="74.6" y="32.9">V+</text>
<text x="61.3" y="40.9">C2+</text>
<text x="61.3" y="36.9">C1-</text>
<text x="74.9" y="36.9">V-</text>
<text x="61.3" y="45">C2-</text>
<text x="61.3" y="50.4">T1-out</text>
<text x="73.3" y="50.4">T1-in</text>
<text x="61.3" y="54.4">T2-out</text>
<text x="61.3" y="58.4">R1-in</text>
<text x="72.4" y="58.4">R1-out</text>
<text x="73.3" y="54.4">T2-in</text>
<text x="61.3" y="62.5">R2-in</text>
<text x="69.2" y="63.9" transform="rotate(-90 69.2 63.9)">GND</text>
<text x="72.4" y="62.5">R2-out</text>
<text x="49.1" y="105.6">VIN</text>
<text x="57.9" y="105.6">VOUT</text>
<text x="54.4" y="109.7" transform="rotate(-90 54.4 109.7)">GND</text>
<text x="115" y="119.1" transform="rotate(-90 115 119.1)">GND</text>
<text x="117.7" y="119.1" transform="rotate(-90 117.7 119.1)">Vin</text>
<text x="127.1" y="119.1" transform="rotate(-90 127.1 119.1)">0V</text>
<text x="129.8" y="119.1" transform="rotate(-90 129.8 119.1)">+V</text>
<text x="65.3" y="141.9">RA1/AN1</text>
<text x="79.2" y="141.9">RA2/AN2/Vref</text>
<text x="158.2" y="140.6">DI</text>
<text x="158.2" y="143.3">DE</text>
<text x="163.5" y="140" transform="rotate(-90 163.5 140)">Vcc</text>
<text x="168.1" y="143.3">A</text>
<text x="65.3" y="150">RA6/OSC2</text>
<text x="65.3" y="147.3">RA7/OSC1</text>
<text x="65.3" y="144.6">RA0/AN0</text>
<text x="78.1" y="144.6">RA3/AN3/CMP1</text>
<text x="78.2" y="150">RA5/MCLR/Vpp</text>
<text x="80.8" y="147.3">RA4/CMP2</text>
<text x="158.2" y="148.6">RO</text>
<text x="168.1" y="148.6">B</text>
<text x="65.3" y="155.4">RB7/PGD</text>
<text x="65.3" y="152.7">Vdd</text>
<text x="82.2" y="155.4">RB0/INT</text>
<text x="84.8" y="152.7">Vss</text>
<text x="158.2" y="151.3">-RE</text>
<text x="163.5" y="152.8" transform="rotate(-90 163.5 152.8)">GND</text>
<text x="65.3" y="160.8">RB5</text>
<text x="65.3" y="158.1">RB6/PGC</text>
<text x="80.5" y="158.1">RB1/RX/DT</text>
<text x="80.6" y="160.8">RB2/TX/CK</text>
<text x="65.3" y="163.4">RB4/PGM</text>
<text x="80.9" y="163.4">RB3/CCP1</text>
<text x="14" y="192.5" transform="rotate(-90 14 192.5)">6</text>
<text x="15.4" y="192.5" transform="rotate(-90 15.4 192.5)">5</text>
<text x="16.7" y="192.5" transform="rotate(-90 16.7 192.5)">4</text>
<text x="18.1" y="192.5" transform="rotate(-90 18.1 192.5)">3</text>
<text x="19.4" y="192.5" transform="rotate(-90 19.4 192.5)">2</text>
<text x="20.8" y="192.5" transform="rotate(-90 20.8 192.5)">1</text>
</g>
<g font-size="1">
<text x="28.3" y="1">5</text>
<text x="82.1" y="1">4</text>
<text x="136" y="1">3</text>
<text x="189.8" y="1">2</text>
<text x="243.7" y="1">1</text>
<text x=".3" y="27.4">D</text>
<text x="270.9" y="27.4">D</text>
<text x=".3" y="77.9">C</text>
<text x="270.9" y="77.9">C</text>
<text x=".3" y="128.4">B</text>
<text x="270.9" y="128.4">B</text>
<text x=".3" y="178.9">A</text>
<text x="270.9" y="178.9">A</text>
<text x="28.3" y="204.3">5</text>
<text x="82.1" y="204.3">4</text>
<text x="136" y="204.3">3</text>
<text x="189.8" y="204.3">2</text>
<text x="243.7" y="204.3">1</text>
</g>
</svg>
